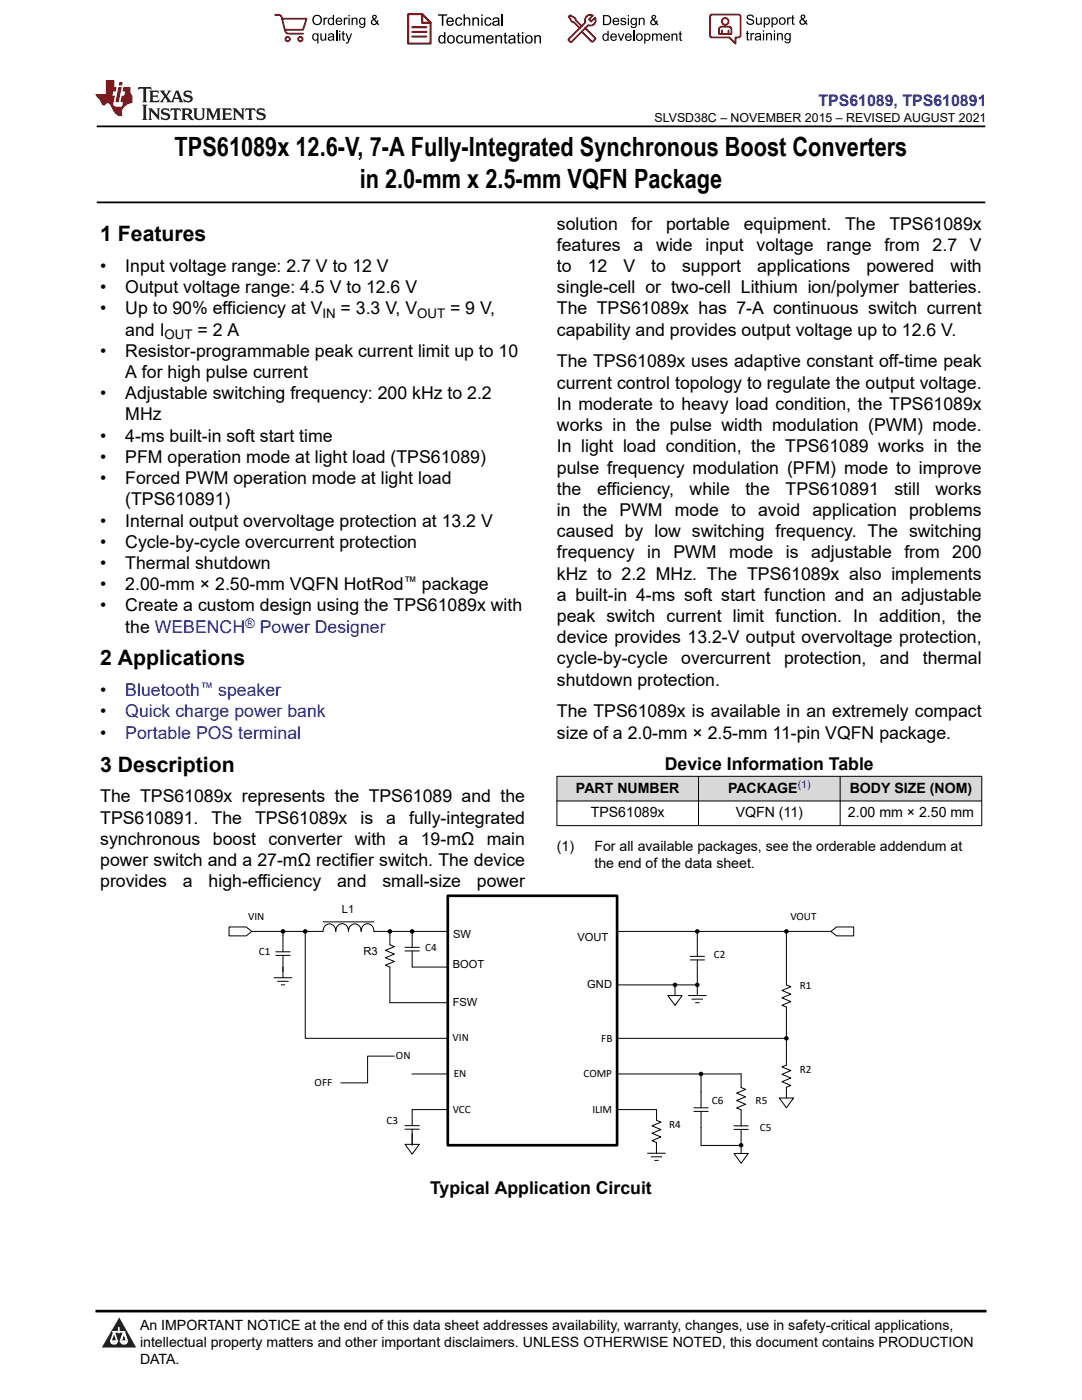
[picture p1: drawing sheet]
<svg xmlns="http://www.w3.org/2000/svg" width="216mm" height="279mm" viewBox="0 0 216 279" stroke-linecap="round" stroke-linejoin="round" font-family="sans-serif">
<path d="M19.3 25.2h177.3M19.3 40.4h177.3" fill="none" stroke="#000" stroke-width=".35"/>
<g fill="#d8d8d8">
<path d="M111.1 154.9h84.8v5h-84.8z" fill-rule="evenodd"/>
<path d="M111.2 155h28.1v4.8h-28.1z" fill-rule="evenodd"/>
<path d="M139.4 155h28.2v4.8h-28.2z" fill-rule="evenodd"/>
<path d="M167.7 155h28.1v4.8h-28.1z" fill-rule="evenodd"/>
</g>
<g fill="none" stroke="#000" stroke-width=".2">
<path d="M111.1 154.9h84.9M111.1 159.9h84.9M111.1 154.9v9.9M139.4 154.9v9.9M167.6 154.9v9.9M195.9 154.9v9.9M111.1 164.8h84.9M45.7 185h3.4l1.1 .9-1.1 .9h-3.4zM50.2 185.9h14.3a1.29 1.29 0 0 1 1.2-1.5 1.29 1.29 0 0 1 1.3 1.5 1.29 1.29 0 0 1 1.3-1.6 1.29 1.29 0 0 1 1.2 1.6 1.29 1.29 0 0 1 1.3-1.5 1.29 1.29 0 0 1 1.3 1.5 1.29 1.29 0 0 1 1.2-1.6 1.29 1.29 0 0 1 1.3 1.6h14.8M54.7 195.1h3.5M55 190.7h2.9M55 190h2.9"/>
<path d="M55.4 195.8h2.1M56.1 196.6h.7M56.2 185.6h.5l.1 .3-.1 .2h-.5l-.1-.2zM56.5 185.9v4.1M56.5 190.7v4.4M60.7 185.6h.4l.2 .3-.2 .2h-.4l-.1-.2zM60.9 185.9v21.3h28.5M64.5 184h10.1M77.6 185.6h.4l.1 .3-.1 .2h-.4l-.2-.2zM77.8 185.9v2.7l.9 .3-1.8 .8 1.8 .7-1.8 .7 1.8 .8-1.8 .7 .9 .4v7.1h11.6M80.8 189.1h2.9M80.8 189.8h2.9"/>
<path d="M82 185.6h.5l.1 .3-.1 .2h-.5l-.1-.2zM82.2 185.8v3.3M82.2 189.8v3.2h7.2M123.1 185.9h42.7M123.2 196.6h15.9M133.3 198.7h2.8l-1.4 1.9zM134.5 196.3h.4l.1 .3-.1 .2h-.4l-.2-.2zM134.7 196.6v2.1M137.4 198.7h3.5M137.7 191.6h2.9M137.7 190.9h2.9M138.1 199.4h2.1"/>
<path d="M138.9 185.6h.5l.1 .3-.1 .2h-.5l-.1-.2zM138.9 196.3h.5l.1 .3-.1 .2h-.5l-.1-.2zM139.1 191.6v7.1M139.1 185.9v5M156.7 185.6h.5l.1 .3-.1 .2h-.5l-.1-.2zM156.9 185.9v10.7l.9 .3-1.8 .8 1.8 .7-1.8 .7 1.8 .8-1.8 .7 .9 .4v11.6l-.9 .3 1.8 .8-1.8 .7 1.8 .7-1.8 .8 1.8 .7-.9 .4v2.1M165.8 185.9l1.1-.9h3.4v1.8h-3.4zM78.7 210.8h-5.3v5.3h-5.4M82.2 214.3h7.2M123.1 214.3h24.8M123.1 207.2h33.8M138.8 200.1h.7"/>
<path d="M139.6 214.1h.5l.1 .2-.1 .3h-.5l-.1-.3zM139.9 214.3v6.8M147.9 214.3v2.7l.9 .4-1.8 .8 1.8 .7-1.8 .7 1.8 .8-1.8 .7 .9 .4v3.2M155.5 219.1h2.8l-1.4 2zM156.7 207h.5l.1 .2-.1 .3h-.5l-.1-.3zM80.8 228.4h2.9l-1.5 1.9zM80.8 225.4h2.9M80.8 224.6h2.9M82.2 225.4v3.2M89.4 221.4h-7.2v3.2M123.1 221.4h7.9v2.1M129.2 230.2h3.6"/>
<path d="M129.9 230.9h2.2M130.6 231.6h.7M131 223.6l.9 .3-1.8 .8 1.8 .7-1.8 .8 1.8 .7-1.8 .8 .9 .3v2.2M138.5 221.8h2.8M138.5 221.1h2.8M139.9 221.8v6.8M139.9 228.6h8M146.5 230.2h2.8l-1.4 2zM146.5 225.4h2.8M146.5 224.7h2.8M147.6 228.3h.5l.1 .3-.1 .2h-.5l-.1-.2zM147.9 225.4v4.8"/>
</g>
<path d="M89.4 178.8h33.7v49.8h-33.7z" fill="none" stroke="#000" stroke-width=".53"/>
<g fill="#000">
<path d="M56.2 185.6h.5l.1 .3-.1 .2h-.5l-.1-.2z" fill-rule="evenodd"/>
<path d="M60.7 185.6h.4l.2 .3-.2 .2h-.4l-.1-.2z" fill-rule="evenodd"/>
<path d="M77.6 185.6h.4l.1 .3-.1 .2h-.4l-.2-.2z" fill-rule="evenodd"/>
<path d="M82 185.6h.5l.1 .3-.1 .2h-.5l-.1-.2z" fill-rule="evenodd"/>
<path d="M134.5 196.3h.4l.1 .3-.1 .2h-.4l-.2-.2z" fill-rule="evenodd"/>
<path d="M138.9 185.6h.5l.1 .3-.1 .2h-.5l-.1-.2z" fill-rule="evenodd"/>
<path d="M138.9 196.3h.5l.1 .3-.1 .2h-.5l-.1-.2z" fill-rule="evenodd"/>
<path d="M156.7 185.6h.5l.1 .3-.1 .2h-.5l-.1-.2z" fill-rule="evenodd"/>
<path d="M139.6 214.1h.5l.1 .2-.1 .3h-.5l-.1-.3z" fill-rule="evenodd"/>
<path d="M156.7 207h.5l.1 .2-.1 .3h-.5l-.1-.3z" fill-rule="evenodd"/>
<path d="M147.6 228.3h.5l.1 .3-.1 .2h-.5l-.1-.2z" fill-rule="evenodd"/>
</g>
<path d="M0 0h215.9v23.8h-215.9z" fill-rule="evenodd" fill="#fff"/>
<path d="M27.7 17.4l-.2 .6 .5-.3h.6v.1v2.2l-.2 .4h1l-.2-.4v-2.2v-.1h.5l.5 .3-.1-.6zM29.8 18.1l.2 .4v1.5l-.2 .4h1.9l.1-.6a1.08 1.08 0 0 1-1.3 .2v-.7h.6l.4 .2v-.6l-.4 .2h-.6v-.6l.2-.1a1 1 0 0 1 1 .2l-.1-.5zM31.8 18.1l1 1.1-1 1.2h.9l-.2-.2 .4-.7 .5 .7-.2 .2h1.6l-.2-.2 .1-.4h1l.1 .4-.1 .2h.9l-.2-.3-.8-2h-.5l-1 2.2-.8-1.1 .9-1.1h-.8l.2 .2-.5 .7-.3-.7 .1-.2zM35.2 18.5l.4 1h-.8zM36.8 18.2a.65 .65 0 0 0-.2 .7 .65 .65 0 0 0 .6 .5l.7 .2 .1 .2a.79 .79 0 0 1-.7 .4 .79 .79 0 0 1-.7-.5l.1 .7 .2-.1a.93 .93 0 0 0 1.1 .1 .93 .93 0 0 0 .4-1 1.46 1.46 0 0 0-1.2-.6l-.1-.3a1.09 1.09 0 0 1 1.2 .2l-.2-.6-.1 .1-.6-.2zM28.4 20.9l.2 .4v2.3l-.2 .3h1l-.2-.3v-2.3l.2-.4zM29.6 21.6l.2 .4v1.6l-.2 .3h.8l-.3-.3v-1.4l1.7 1.8v-2l.2-.4h-.8l.2 .2 .1 1.1-1.2-1.3zM32.3 21.8a.65 .65 0 0 0-.2 .7 .65 .65 0 0 0 .7 .4l.6 .2 .1 .2a.79 .79 0 0 1-.7 .4 .79 .79 0 0 1-.7-.5l.1 .7 .2-.1a.93 .93 0 0 0 1.1 .1 .93 .93 0 0 0 .4-.9 1.46 1.46 0 0 0-1.2-.6l-.1-.4a1.09 1.09 0 0 1 1.2 .2l-.2-.6-.1 .1-.6-.1zM34.1 21.6l-.1 .7a.63 .63 0 0 1 .7-.4l.1 1.7-.3 .3h1l-.2-.3v-1.7a.66 .66 0 0 1 .8 .4l-.1-.7zM36.2 21.6l.2 .4v1.6l-.2 .3h.9l-.2-.2v-.7h.5l.1 .2a.79 .79 0 0 0 1.2 .6l-1-.9a.61 .61 0 0 0 .6-.6 .61 .61 0 0 0-.5-.6zM36.9 21.9h.2a.47 .47 0 0 1 .5 .1 .47 .47 0 0 1 .1 .5l-.2 .2h-.6zM38.5 21.6l.2 .2a2.27 2.27 0 0 0 .4 2 1.04 1.04 0 0 0 1.7-.7v-1.3l.2-.2h-.8l.2 .4v1.1a.6 .6 0 0 1-.6 .6 .6 .6 0 0 1-.6-.6v-1.1l.3-.4zM41.1 21.6l.2 .4v1.6l-.2 .3h.7l-.2-.3v-1.5l.9 1.9 .8-1.9v1.5l-.2 .3h1l-.3-.3v-1.6l.3-.4h-.8l-.7 1.5-.7-1.5zM44.3 21.6l.2 .4v1.6l-.2 .3h1.9l.1-.5a1.09 1.09 0 0 1-1.3 .1v-.6h.6l.4 .1v-.6l-.4 .2h-.6v-.6l.2-.1a1.01 1.01 0 0 1 1 .3l-.1-.6zM46.4 21.6l.3 .4v1.6l-.3 .3h.8l-.2-.3v-1.4l1.6 1.8v-2l.2-.4h-.7l.2 .2v1.1l-1.2-1.3zM49 21.6l-.1 .7a.63 .63 0 0 1 .8-.4v1.7l-.3 .3h1l-.2-.3v-1.7a.66 .66 0 0 1 .8 .4l-.1-.7zM51.4 21.8a.65 .65 0 0 0-.2 .7 .65 .65 0 0 0 .6 .4l.6 .2 .2 .2a.79 .79 0 0 1-.8 .4 .79 .79 0 0 1-.6-.5l.1 .7 .2-.1a.93 .93 0 0 0 1 .1 .93 .93 0 0 0 .5-.9 1.46 1.46 0 0 0-1.3-.6l-.1-.4a1.09 1.09 0 0 1 1.3 .2l-.2-.6-.2 .1-.5-.1z" fill="#231f20"/>
<path d="M21.1 16v2.8h-2.1l.1 .3 .9 1a.95 .95 0 0 0 .9 .9 .59 .59 0 0 1 .6-.4 .59 .59 0 0 1 .5 .4l.4 .8a1.59 1.59 0 0 0 2.1 1.3 1.61 1.61 0 0 1 1-2.2l1-.4-.1-1.5a1.59 1.59 0 0 1-.4-1.6h-1.4l-.2 .9h.5l-.1 .8h-.5l-.2 1v.2l.4 .1-.2 .9h-.6a.73 .73 0 0 1-1.1-.7l.3-1.5h-.5l.2-.8h.5l.2-.9h-.5v-1.4zM23.6 17.4l-.6 3h.7l.6-3zM23.8 16.4l-.1 .7h.7l.1-.7z" fill="#ed1c24"/>
<g fill="#000">
<path d="M62.3 4a1 1 0 0 1 2 0 1 1 0 0 1-2 0zM62.8 3.4a.78 .78 0 0 0-.1 1.1 .78 .78 0 0 0 1.1 .1 .78 .78 0 0 0 .1-1.1 .78 .78 0 0 0-1.1-.1z" fill-rule="evenodd"/>
<path d="M62.5 6.8l.4-.2 .4 .3v-.2h.2v2h-.2v-.7a.68 .68 0 0 1-.9-.1 .68 .68 0 0 1 0-.9zM62.6 7a.51 .51 0 0 0-.1 .6 .51 .51 0 0 0 .7 .2 .51 .51 0 0 0 .1-.7 .51 .51 0 0 0-.7-.1z" fill-rule="evenodd"/>
<path d="M64.5 3.5h.3v.3l.1-.3h.3l.1 .1-.1 .2a.32 .32 0 0 0-.3 0 .32 .32 0 0 0-.1 .4v.8h-.3z" fill-rule="evenodd"/>
<path d="M63.9 6.7h.3v.8a.36 .36 0 0 0 .3 .4 .36 .36 0 0 0 .4-.5v-.7h.2v1.4h-.2v-.2a.51 .51 0 0 1-.6 .2 .51 .51 0 0 1-.4-.5z" fill-rule="evenodd"/>
<path d="M65.6 3.7l.4-.2 .4 .2v-.7h.3v2h-.3v-.2a.7 .7 0 0 1-1-.1 .7 .7 0 0 1 .2-1zM65.8 3.8a.51 .51 0 0 0-.1 .7 .51 .51 0 0 0 .6 .2 .51 .51 0 0 0 .1-.7 .51 .51 0 0 0-.6-.2z" fill-rule="evenodd"/>
<path d="M65.6 6.8a.66 .66 0 0 1 .8-.1 .66 .66 0 0 1 .3 .8v.6h-.2l-.1-.2a.52 .52 0 0 1-.7 .2 .52 .52 0 0 1-.2-.6l.3-.2a.42 .42 0 0 0 .6-.3l-.3-.2-.3 .1-.1 .2h-.3zM65.7 7.6a.35 .35 0 0 0 .3 .4 .35 .35 0 0 0 .4-.4v-.2z" fill-rule="evenodd"/>
<path d="M67.7 6.1h.2v.3h-.2zM67.7 6.7h.2v1.4h-.2z" fill-rule="evenodd"/>
<path d="M67.1 3.7a.68 .68 0 0 1 .9-.1 .68 .68 0 0 1 .3 .7h-1.1a.42 .42 0 0 0 .3 .5 .42 .42 0 0 0 .5-.3h.3a.73 .73 0 0 1-1.1 .4 .73 .73 0 0 1-.1-1.2zM67.4 3.8l-.2 .3h.8l-.2-.4z" fill-rule="evenodd"/>
<path d="M68.6 3.5h.2v.3l.2-.3h.3l.1 .1-.1 .2a.32 .32 0 0 0-.4 0 .32 .32 0 0 0-.1 .4v.8h-.2z" fill-rule="evenodd"/>
<path d="M68.3 6.3l.3-.1v.5h.2v.1h-.2v.9l.3 .4a.36 .36 0 0 1-.4 0 .36 .36 0 0 1-.2-.4v-.9h-.1v-.1h.1z" fill-rule="evenodd"/>
<path d="M68.9 6.7h.3l.4 1.1 .4-1.1h.3l-.6 1.4a.51 .51 0 0 1-.6 .6l-.1-.3h.3l.2-.3z" fill-rule="evenodd"/>
<path d="M69.5 3h.3v.3h-.3zM69.5 3.5h.3v1.5h-.3z" fill-rule="evenodd"/>
<path d="M70.2 3.5h.2v.2a.52 .52 0 0 1 .6-.2 .52 .52 0 0 1 .3 .6v.9h-.2v-.9a.34 .34 0 0 0-.3-.4 .34 .34 0 0 0-.4 .3v1h-.2z" fill-rule="evenodd"/>
<path d="M71.8 3.7l.4-.2 .5 .2v-.2h.2v1.3a.64 .64 0 0 1-.5 .8 .64 .64 0 0 1-.7-.5h.2a.41 .41 0 0 0 .5 .2 .41 .41 0 0 0 .2-.5 .69 .69 0 0 1-.9-.1 .69 .69 0 0 1 .1-1zM72 3.8a.5 .5 0 0 0-.1 .7 .5 .5 0 0 0 .7 .1 .5 .5 0 0 0 .1-.6 .5 .5 0 0 0-.7-.2z" fill-rule="evenodd"/>
<path d="M74.4 3.1a.47 .47 0 0 1 .7 .1 .47 .47 0 0 1-.3 .7l.4 .4 .1-.3 .2 .1-.1 .4 .3 .3-.2 .2-.3-.3a.63 .63 0 0 1-1 .1 .63 .63 0 0 1 .3-1l-.3-.4zM74.5 3.4a.27 .27 0 0 0 .5 0 .27 .27 0 0 0-.5 0zM74.4 4.1a.4 .4 0 0 0 0 .6 .4 .4 0 0 0 .6-.1l-.4-.6z" fill-rule="evenodd"/>
<path d="M87.4 2.9h1.8v.2h-.7v2h-.3v-2h-.8z" fill-rule="evenodd"/>
<path d="M87.6 7.2l.5-.2 .5 .2v-.8h.3v2.3h-.3v-.2a.76 .76 0 0 1-1-.1 .76 .76 0 0 1-.1-1zM87.9 7.4a.58 .58 0 0 0-.2 .7 .58 .58 0 0 0 .8 .2 .58 .58 0 0 0 .1-.7 .58 .58 0 0 0-.7-.2z" fill-rule="evenodd"/>
<path d="M89.5 7.2a.81 .81 0 0 1 1.1 .1 .81 .81 0 0 1-.2 1.2 .81 .81 0 0 1-1.1-.2l-.1-.7zM89.6 7.4a.57 .57 0 0 0 0 .8 .57 .57 0 0 0 .8 0 .57 .57 0 0 0 0-.7 .57 .57 0 0 0-.8-.1z" fill-rule="evenodd"/>
<path d="M89.3 3.7a.77 .77 0 0 1 .9-.2 .77 .77 0 0 1 .4 .9h-1.3a.48 .48 0 0 0 .4 .5 .48 .48 0 0 0 .6-.3h.3a.83 .83 0 0 1-1.3 .4 .83 .83 0 0 1 0-1.3zM89.5 3.8l-.2 .4h1l-.3-.5z" fill-rule="evenodd"/>
<path d="M91 3.7a.7 .7 0 0 1 1.2 .3h-.2a.45 .45 0 0 0-.6-.3 .45 .45 0 0 0-.3 .6 .45 .45 0 0 0 .3 .6 .45 .45 0 0 0 .6-.4l.3 .1a.76 .76 0 0 1-1.1 .5 .76 .76 0 0 1-.3-1.1z" fill-rule="evenodd"/>
<path d="M91.2 7.2a.7 .7 0 0 1 1.2 .3l-.3 .1a.45 .45 0 0 0-.5-.4 .45 .45 0 0 0-.3 .7 .45 .45 0 0 0 .3 .6 .45 .45 0 0 0 .6-.4h.2a.76 .76 0 0 1-1 .5 .76 .76 0 0 1-.4-1.1z" fill-rule="evenodd"/>
<path d="M92.5 2.9h.3v.8a.59 .59 0 0 1 .7-.2 .59 .59 0 0 1 .3 .6v1h-.2v-1a.4 .4 0 0 0-.5-.4 .4 .4 0 0 0-.3 .5v.9h-.3z" fill-rule="evenodd"/>
<path d="M92.7 7h.2v.9a.41 .41 0 0 0 .5 .6 .41 .41 0 0 0 .3-.6v-.9h.3v1.7h-.3v-.3a.58 .58 0 0 1-.7 .3 .58 .58 0 0 1-.3-.7z" fill-rule="evenodd"/>
<path d="M94.3 3.5h.2v.2a.59 .59 0 0 1 .7-.2 .59 .59 0 0 1 .4 .6v1h-.3v-1a.41 .41 0 0 0-.4-.4 .41 .41 0 0 0-.4 .5v.9h-.2z" fill-rule="evenodd"/>
<path d="M94.4 7h.3v.3a.56 .56 0 0 1 1 0 .54 .54 0 0 1 .6-.3 .54 .54 0 0 1 .4 .5v1.2h-.3v-1.1a.34 .34 0 0 0-.3-.4 .34 .34 0 0 0-.4 .3v1.2h-.3v-1.1a.38 .38 0 0 0-.5-.3 .38 .38 0 0 0-.2 .5v.9h-.3z" fill-rule="evenodd"/>
<path d="M96 2.9h.3v.3h-.3zM96 3.5h.3v1.6h-.3z" fill-rule="evenodd"/>
<path d="M96.8 3.7a.7 .7 0 0 1 1.3 .3h-.3a.45 .45 0 0 0-.6-.3 .45 .45 0 0 0-.3 .6 .45 .45 0 0 0 .3 .6 .45 .45 0 0 0 .6-.4l.3 .1a.76 .76 0 0 1-1.1 .5 .76 .76 0 0 1-.3-1.1z" fill-rule="evenodd"/>
<path d="M97.2 7.2a.77 .77 0 0 1 .9-.1 .77 .77 0 0 1 .4 .8h-1.2a.48 .48 0 0 0 .3 .6 .48 .48 0 0 0 .6-.4l.3 .1a.83 .83 0 0 1-1.3 .3 .83 .83 0 0 1 0-1.3zM97.4 7.4l-.1 .3h.9l-.2-.4z" fill-rule="evenodd"/>
<path d="M98.8 7h.3v.3a.59 .59 0 0 1 .7-.3 .59 .59 0 0 1 .4 .7v1h-.3v-1a.41 .41 0 0 0-.5-.5 .41 .41 0 0 0-.3 .6v.9h-.3z" fill-rule="evenodd"/>
<path d="M98.4 3.7a.74 .74 0 0 1 1-.2 .74 .74 0 0 1 .3 .9v.7h-.3v-.2a.59 .59 0 0 1-.8 .3 .59 .59 0 0 1-.3-.8l1.1-.3a.42 .42 0 0 0-.4-.4 .42 .42 0 0 0-.5 .3h-.2zM98.6 4.5a.36 .36 0 0 0 .2 .5 .36 .36 0 0 0 .5-.2l.1-.5z" fill-rule="evenodd"/>
<path d="M100.7 6.6l.2-.1v.5h.3v.2h-.3v1l.1 .2h.2l.1 .3a.41 .41 0 0 1-.5-.1 .41 .41 0 0 1-.1-.4v-1h-.2v-.2h.2z" fill-rule="evenodd"/>
<path d="M101.6 7.2a.74 .74 0 0 1 .9-.2 .74 .74 0 0 1 .3 1l.1 .7h-.3v-.2a.59 .59 0 0 1-.8 .2 .59 .59 0 0 1-.3-.8l1-.3a.42 .42 0 0 0-.3-.4 .42 .42 0 0 0-.5 .3h-.3zM101.8 8.1a.36 .36 0 0 0 .1 .5 .36 .36 0 0 0 .5-.3l.2-.4z" fill-rule="evenodd"/>
<path d="M103.3 6.6l.3-.1v.5h.3v.2h-.3v1l.1 .2h.2v.3a.41 .41 0 0 1-.5-.1 .41 .41 0 0 1-.1-.4v-1h-.2v-.2h.2z" fill-rule="evenodd"/>
<path d="M104.1 6.4h.3v.3h-.3zM104.1 7h.3v1.7h-.3z" fill-rule="evenodd"/>
<path d="M105 7.2a.81 .81 0 0 1 1.1 .1 .81 .81 0 0 1-.1 1.2 .81 .81 0 0 1-1.2-.2v-.7zM105.2 7.4a.57 .57 0 0 0-.1 .8 .57 .57 0 0 0 .8 0 .57 .57 0 0 0 0-.7 .57 .57 0 0 0-.7-.1z" fill-rule="evenodd"/>
<path d="M106.6 7h.3v.3a.59 .59 0 0 1 .7-.3 .59 .59 0 0 1 .4 .7v1h-.3v-1a.41 .41 0 0 0-.5-.5 .41 .41 0 0 0-.3 .6v.9h-.3z" fill-rule="evenodd"/>
<path d="M120.3 3h.7a1 1 0 0 1 1 1 1 1 0 0 1-1 1h-.7zM120.6 3.2v1.6h.4a.77 .77 0 0 0 .7-.8 .77 .77 0 0 0-.7-.8z" fill-rule="evenodd"/>
<path d="M120.4 6.9l.4-.2 .4 .2v-.8h.3v2h-.3v-.1a.7 .7 0 0 1-.9-.2 .7 .7 0 0 1 .1-.9zM120.6 7a.51 .51 0 0 0-.1 .7 .51 .51 0 0 0 .6 .1 .51 .51 0 0 0 .1-.6 .51 .51 0 0 0-.6-.2z" fill-rule="evenodd"/>
<path d="M122 6.9a.68 .68 0 0 1 .8-.2 .68 .68 0 0 1 .3 .8h-1.1a.42 .42 0 0 0 .3 .5 .42 .42 0 0 0 .5-.3h.3a.73 .73 0 0 1-1.1 .3 .73 .73 0 0 1 0-1.1zM122.2 7l-.2 .3h.8l-.2-.4z" fill-rule="evenodd"/>
<path d="M122.4 3.7a.68 .68 0 0 1 .8-.1 .68 .68 0 0 1 .4 .8h-1.1a.42 .42 0 0 0 .3 .4 .42 .42 0 0 0 .5-.3l.3 .1a.73 .73 0 0 1-1.2 .3 .73 .73 0 0 1 0-1.2zM122.6 3.8l-.1 .3h.8l-.2-.3z" fill-rule="evenodd"/>
<path d="M123.9 3.7l.1-.1a.62 .62 0 0 1 .9 .3l-.2 .1a.29 .29 0 0 0-.3-.3 .29 .29 0 0 0-.3 .3l.1 .1a.58 .58 0 0 1 .6 .1 .58 .58 0 0 1 .1 .6 .67 .67 0 0 1-1.1-.2l.2-.1a.33 .33 0 0 0 .4 .4 .33 .33 0 0 0 .3-.4 .71 .71 0 0 1-.9-.6z" fill-rule="evenodd"/>
<path d="M123.3 6.7h.2l.4 1.2 .4-1.2h.3l-.6 1.4h-.2z" fill-rule="evenodd"/>
<path d="M125.3 3h.2v.3h-.2zM125.3 3.6h.2v1.4h-.2z" fill-rule="evenodd"/>
<path d="M124.9 6.9a.68 .68 0 0 1 .8-.2 .68 .68 0 0 1 .4 .8h-1.1a.42 .42 0 0 0 .3 .5 .42 .42 0 0 0 .5-.3h.3a.73 .73 0 0 1-1.2 .3 .73 .73 0 0 1 0-1.1zM125.1 7l-.1 .3h.8l-.2-.4z" fill-rule="evenodd"/>
<path d="M126 3.7l.4-.2 .4 .2v-.1h.3v1.2a.64 .64 0 0 1-.5 .8 .64 .64 0 0 1-.8-.5l.3 .1a.41 .41 0 0 0 .5 .2 .41 .41 0 0 0 .2-.6 .69 .69 0 0 1-.9-.1 .69 .69 0 0 1 .1-1zM126.2 3.9a.5 .5 0 0 0-.1 .6 .5 .5 0 0 0 .6 .2 .5 .5 0 0 0 .2-.7 .5 .5 0 0 0-.7-.1z" fill-rule="evenodd"/>
<path d="M126.9 7.4a.73 .73 0 0 1 1.4 0 .73 .73 0 0 1-1.4 0zM127.3 7a.5 .5 0 0 0-.1 .7 .5 .5 0 0 0 .7 0 .5 .5 0 0 0 0-.6 .5 .5 0 0 0-.6-.1z" fill-rule="evenodd"/>
<path d="M127.5 3.6h.2v.2a.52 .52 0 0 1 .6-.3 .52 .52 0 0 1 .3 .6v.9h-.2v-.9a.34 .34 0 0 0-.3-.4 .34 .34 0 0 0-.4 .3v1h-.2z" fill-rule="evenodd"/>
<path d="M128.5 6.7h.3v.2a.67 .67 0 0 1 .9 0 .67 .67 0 0 1 0 .9 .55 .55 0 0 1-.9 .2v.7h-.3zM128.9 7a.5 .5 0 0 0-.1 .7 .5 .5 0 0 0 .6 .1 .5 .5 0 0 0 .2-.6 .5 .5 0 0 0-.7-.2z" fill-rule="evenodd"/>
<path d="M130.1 6.7h.2v.2a.49 .49 0 0 1 .9 0l.4-.2a.42 .42 0 0 1 .5 .4v1h-.3v-.9a.3 .3 0 0 0-.2-.3 .3 .3 0 0 0-.4 .2v1h-.2v-.9a.33 .33 0 0 0-.5-.3 .33 .33 0 0 0-.2 .5v.7h-.2z" fill-rule="evenodd"/>
<path d="M130.1 3.1a.47 .47 0 0 1 .8 .1 .47 .47 0 0 1-.3 .7l.3 .4 .1-.2h.3l-.2 .5 .3 .3-.2 .2-.3-.3a.63 .63 0 0 1-1 .1 .63 .63 0 0 1 .3-1l-.2-.5zM130.2 3.5a.27 .27 0 0 0 .5 0 .27 .27 0 0 0-.5 0zM130.2 4.1a.4 .4 0 0 0 0 .7 .4 .4 0 0 0 .6-.2l-.5-.6z" fill-rule="evenodd"/>
<path d="M132.5 6.9a.68 .68 0 0 1 .9-.2 .68 .68 0 0 1 .3 .8h-1.1a.42 .42 0 0 0 .3 .5 .42 .42 0 0 0 .5-.3h.3a.73 .73 0 0 1-1.1 .3 .73 .73 0 0 1-.1-1.1zM132.7 7l-.1 .3h.8l-.2-.4z" fill-rule="evenodd"/>
<path d="M134 6.7h.2v.2a.52 .52 0 0 1 .6-.2 .52 .52 0 0 1 .4 .6v.8h-.3v-.8a.34 .34 0 0 0-.2-.4 .34 .34 0 0 0-.4 .2l-.1 1h-.2z" fill-rule="evenodd"/>
<path d="M135.6 6.3l.2-.1v.5h.3v.2h-.3v.8l.3 .4a.36 .36 0 0 1-.4 0 .36 .36 0 0 1-.1-.4v-.8h-.2v-.2h.2z" fill-rule="evenodd"/>
<path d="M149.2 3a.8 .8 0 0 1 1.2 .5h-.2a.44 .44 0 0 0-.5-.4 .44 .44 0 0 0-.4 .5l.2 .1a.9 .9 0 0 1 1 .8 .84 .84 0 0 1-.9 .5 .84 .84 0 0 1-.7-.7h.3a.52 .52 0 0 0 .5 .5 .52 .52 0 0 0 .5-.6l-.2-.1a.85 .85 0 0 1-1-.8z" fill-rule="evenodd"/>
<path d="M149 6.3l.3-.2v.5h.2v.2h-.2v.9l.2 .4a.36 .36 0 0 1-.4-.1 .36 .36 0 0 1-.1-.4v-.8h-.2v-.2h.2z" fill-rule="evenodd"/>
<path d="M149.7 6.6h.3v.2l.1-.2h.3l.1 .1-.1 .2a.32 .32 0 0 0-.3 0 .32 .32 0 0 0-.1 .4v.8h-.3z" fill-rule="evenodd"/>
<path d="M150.7 6.8a.66 .66 0 0 1 .9-.2 .66 .66 0 0 1 .3 .9v.6h-.2l-.1-.2a.52 .52 0 0 1-.7 .2 .52 .52 0 0 1-.2-.7l.2-.1a.42 .42 0 0 0 .7-.3l-.3-.2h-.3l-.1 .3-.3-.1zM150.9 7.5a.35 .35 0 0 0 .3 .5 .35 .35 0 0 0 .4-.4v-.3z" fill-rule="evenodd"/>
<path d="M150.8 3.5h.3v.8a.36 .36 0 0 0 .3 .5 .36 .36 0 0 0 .4-.5v-.8h.2v1.4h-.2v-.2a.51 .51 0 0 1-.6 .3 .51 .51 0 0 1-.4-.6z" fill-rule="evenodd"/>
<path d="M152.2 6.1h.3v.2h-.3zM152.2 6.6h.3v1.5h-.3z" fill-rule="evenodd"/>
<path d="M152.4 3.5h.2v.2a.67 .67 0 0 1 .9 0 .67 .67 0 0 1 .1 .9 .55 .55 0 0 1-1 .2v.7h-.2zM152.7 3.8a.5 .5 0 0 0-.1 .7 .5 .5 0 0 0 .7 .1 .5 .5 0 0 0 .1-.6 .5 .5 0 0 0-.7-.2z" fill-rule="evenodd"/>
<path d="M152.9 6.6h.2v.2a.52 .52 0 0 1 .6-.2 .52 .52 0 0 1 .3 .6v.9h-.2v-.9a.34 .34 0 0 0-.3-.4 .34 .34 0 0 0-.4 .2v1.1h-.2z" fill-rule="evenodd"/>
<path d="M153.9 3.5h.3v.2a.67 .67 0 0 1 .9 0 .67 .67 0 0 1 0 .9 .55 .55 0 0 1-.9 .2v.7h-.3zM154.3 3.8a.5 .5 0 0 0-.1 .7 .5 .5 0 0 0 .6 .1 .5 .5 0 0 0 .2-.6 .5 .5 0 0 0-.7-.2z" fill-rule="evenodd"/>
<path d="M154.4 6.1h.3v.2h-.3zM154.4 6.6h.3v1.5h-.3z" fill-rule="evenodd"/>
<path d="M155 6.6h.3v.2a.52 .52 0 0 1 .6-.2 .52 .52 0 0 1 .3 .6v.9h-.2v-.9a.34 .34 0 0 0-.3-.4 .34 .34 0 0 0-.4 .2v1.1h-.3z" fill-rule="evenodd"/>
<path d="M155.4 4.2a.75 .75 0 0 1 1.5 0 .75 .75 0 0 1-1.5 0zM155.8 3.8a.5 .5 0 0 0-.1 .7 .5 .5 0 0 0 .8 0 .5 .5 0 0 0 0-.7 .5 .5 0 0 0-.7 0z" fill-rule="evenodd"/>
<path d="M156.7 6.8l.4-.2 .5 .2v-.2h.2v1.3a.64 .64 0 0 1-.5 .7 .64 .64 0 0 1-.8-.4h.3a.41 .41 0 0 0 .5 .2 .41 .41 0 0 0 .2-.5 .69 .69 0 0 1-.9-.1 .69 .69 0 0 1 .1-1zM156.9 6.9a.5 .5 0 0 0-.1 .7 .5 .5 0 0 0 .6 .1 .5 .5 0 0 0 .2-.7 .5 .5 0 0 0-.7-.1z" fill-rule="evenodd"/>
<path d="M157.1 3.5h.2v.2l.1-.2h.3h.2l-.1 .3a.32 .32 0 0 0-.4 0 .32 .32 0 0 0-.1 .4v.7h-.2z" fill-rule="evenodd"/>
<path d="M158 3.1l.3-.1v.5h.2v.2h-.2v.8l.3 .4a.36 .36 0 0 1-.4 0 .36 .36 0 0 1-.2-.4v-.8h-.1v-.2h.1z" fill-rule="evenodd"/>
<path d="M159.9 3a.47 .47 0 0 1 .7 .1 .47 .47 0 0 1-.3 .7l.4 .5 .1-.3h.2l-.1 .5 .3 .3-.2 .2-.3-.3a.63 .63 0 0 1-1 .1 .63 .63 0 0 1 .3-1l-.3-.5zM160 3.4a.27 .27 0 0 0 .5 0 .27 .27 0 0 0-.5 0zM159.9 4.1a.4 .4 0 0 0 0 .6 .4 .4 0 0 0 .6-.2l-.4-.6z" fill-rule="evenodd"/>
</g>
<path d="M67.2 6.1v2M126.5 6.1v2" fill="none" stroke="#000" stroke-width=".25"/>
<g fill="none" stroke="#de0000" stroke-width=".37">
<path d="M54.9 3h.9a1.19 1.19 0 0 1 .6 1.2l.6 2.1a.85 .85 0 0 0 1 .4h2.5M56.3 3.7h4.9l-.7 2.2h-3.6M116.1 5.2l-1.2-1.1-.1-.5-1-.6-.3 .3 .6 1 .5 .2 1.1 1.1M116.8 5.6l1.9 2v.3l-.4 .4h-.3l-1.9-2zM116.8 5.6l.6-.6a1.07 1.07 0 0 0 1.2-.2 1.07 1.07 0 0 0 .1-1.3l-.7 .8-.5-.4 .8-.8a1.07 1.07 0 0 0-1.2 .2 1.07 1.07 0 0 0-.3 1.2l-3.3 3.3v.3l.3 .3h.2l2.1-2.1M141.7 3.1l.4-.2h5.3l.3 .2 .1 3.9-.2 .4-.8 .1v1.2l-1.3-1.2h-3.4l-.4-.2zM143.5 5.6l.5-.3 1.7 .1 .2 .5v.9h-2.4zM144 6.1v.7M145.4 6.1v.7"/>
<circle cx="57.4" cy="7.8" r=".44"/>
<circle cx="59.9" cy="7.8" r=".44"/>
<circle cx="144.7" cy="4.3" r=".67"/>
</g>
<path d="M100.2 2.9v2.2" fill="none" stroke="#000" stroke-width=".28"/>
<path d="M81.4 2.8h2.8v1.7h1.7v4.2h-4.5zM82.3 6.4h2.8M82.3 5.4h2.8M82.3 7.3h2.8M84.2 2.8l1.7 1.7" fill="none" stroke="#de0000" stroke-width=".42"/>
<path d="M0 261.4h215.9v18h-215.9z" fill-rule="evenodd" fill="#fff"/>
<path d="M23.8 262.9l3.4 6h-6.9z" fill="#231f20"/>
<path d="M22.1 267.7h1.3l-.4 .5h-.3a.55 .55 0 0 1-.6-.5z" fill-rule="evenodd" fill="#fff"/>
<path d="M22.1 267.7h1.3l-.4 .5h-.3a.55 .55 0 0 1-.6-.5z" fill="none" stroke="#231f20" stroke-width=".34"/>
<path d="M22.1 267.7h1.3l-.4 .5h-.5zM22.6 265.8h.1M22.6 265.8h2.3zM23.7 265.9h.1M23.7 264.9v1zM24 267.7h.1" fill="none" stroke="#fff" stroke-width=".34"/>
<path d="M24.7 265.8l-.7 1.9z" fill="#fff"/>
<path d="M24.7 265.8l-.7 1.9z" fill="none" stroke="#fff" stroke-width=".34"/>
<path d="M24.7 265.8l.7 1.9z" fill="#fff"/>
<path d="M24.7 265.8l.7 1.9zM25.3 267.7h.1" fill="none" stroke="#fff" stroke-width=".34"/>
<path d="M22.8 265.8l-.7 1.9z" fill="#fff"/>
<path d="M22.8 265.8l-.7 1.9z" fill="none" stroke="#fff" stroke-width=".34"/>
<path d="M22.8 265.8l.6 1.9z" fill="#fff"/>
<path d="M22.8 265.8l.6 1.9z" fill="none" stroke="#fff" stroke-width=".34"/>
<path d="M24.1 267.7h1.3a.65 .65 0 0 1-.6 .5 .65 .65 0 0 1-.7-.5z" fill-rule="evenodd" fill="#fff"/>
<path d="M24.1 267.7h1.3a.65 .65 0 0 1-.6 .5 .65 .65 0 0 1-.7-.5z" fill="none" stroke="#231f20" stroke-width=".34"/>
<path d="M24 267.7h.1M24.1 267.7h1.3l-.4 .5h-.5z" fill="none" stroke="#fff" stroke-width=".34"/>
<path d="M19 261.7h177.8" fill="none" stroke="#000" stroke-width=".53"/>
<g font-size="5.3">
<text x="34.8" y="31.2">TPS61089x 12.6-V, 7-A Fully-Integrated Synchronous Boost Converters</text>
<text x="71.8" y="37.5">in 2.0-mm x 2.5-mm VQFN Package</text>
</g>
<g font-size="4.2">
<text x="20" y="48.1">1 Features</text>
<text x="20" y="132.8">2 Applications</text>
<text x="20" y="154">3 Description</text>
</g>
<g font-size="3.5">
<text x="111.1" y="45.8">solution</text>
<text x="126" y="45.8">for</text>
<text x="132.9" y="45.8">portable</text>
<text x="148.4" y="45.8">equipment.</text>
<text x="168.6" y="45.8">The</text>
<text x="177.5" y="45.8">TPS61089x</text>
<text x="111.1" y="50.1">features</text>
<text x="126.4" y="50.1">a</text>
<text x="130.9" y="50.1">wide</text>
<text x="140.8" y="50.1">input</text>
<text x="151" y="50.1">voltage</text>
<text x="164.9" y="50.1">range</text>
<text x="176.5" y="50.1">from</text>
<text x="186.1" y="50.1">2.7</text>
<text x="193.5" y="50.1">V</text>
<text x="20" y="54.3">•</text>
<text x="20" y="58.5">•</text>
<text x="25" y="54.3">Input voltage range: 2.7 V to 12 V</text>
<text x="25" y="58.5">Output voltage range: 4.5 V to 12.6 V</text>
<text x="111.1" y="54.3">to</text>
<text x="111.1" y="58.5">single-cell or two-cell Lithium ion/polymer batteries.</text>
<text x="117.3" y="54.3">12</text>
<text x="124.4" y="54.3">V</text>
<text x="130" y="54.3">to</text>
<text x="136.1" y="54.3">support</text>
<text x="151.1" y="54.3">applications</text>
<text x="172.9" y="54.3">powered</text>
<text x="189.6" y="54.3">with</text>
<text x="20" y="62.8">•</text>
<text x="25" y="62.8">Up to 90% efficiency at V</text>
<text x="68" y="62.8">= 3.3 V, V</text>
<text x="89.8" y="62.8">= 9 V,</text>
<text x="111.1" y="62.8">The TPS61089x has 7-A continuous switch current</text>
<text x="20" y="71.2">•</text>
<text x="25" y="71.2">Resistor-programmable peak current limit up to 10</text>
<text x="25" y="67">and I</text>
<text x="39.4" y="67">= 2 A</text>
<text x="111.1" y="67">capability and provides output voltage up to 12.6 V.</text>
<text x="25" y="75.5">A for high pulse current</text>
<text x="111.1" y="73.3">The TPS61089x uses adaptive constant off-time peak</text>
<text x="111.1" y="77.6">current control topology to regulate the output voltage.</text>
<text x="20" y="79.7">•</text>
<text x="25" y="79.7">Adjustable switching frequency: 200 kHz to 2.2</text>
<text x="25" y="83.9">MHz</text>
<text x="111.1" y="81.8">In moderate to heavy load condition, the TPS61089x</text>
<text x="20" y="88.2">•</text>
<text x="25" y="88.2">4-ms built-in soft start time</text>
<text x="111.1" y="86">works in the pulse width modulation (PWM) mode.</text>
<text x="20" y="92.4">•</text>
<text x="25" y="92.4">PFM operation mode at light load (TPS61089)</text>
<text x="111.1" y="94.5">pulse frequency modulation (PFM) mode to improve</text>
<text x="111.1" y="90.3">In light load condition, the TPS61089 works in the</text>
<text x="20" y="96.6">•</text>
<text x="25" y="96.6">Forced PWM operation mode at light load</text>
<text x="25" y="100.9">(TPS610891)</text>
<text x="111.1" y="98.7">the</text>
<text x="119.1" y="98.7">efficiency,</text>
<text x="137.6" y="98.7">while</text>
<text x="148.7" y="98.7">the</text>
<text x="156.7" y="98.7">TPS610891</text>
<text x="178.5" y="98.7">still</text>
<text x="186.7" y="98.7">works</text>
<text x="20" y="105.1">•</text>
<text x="25" y="105.1">Internal output overvoltage protection at 13.2 V</text>
<text x="111.1" y="103">in the PWM mode to avoid application problems</text>
<text x="111.1" y="107.2">caused by low switching frequency. The switching</text>
<text x="20" y="109.3">•</text>
<text x="20" y="113.6">•</text>
<text x="25" y="109.3">Cycle-by-cycle overcurrent protection</text>
<text x="25" y="113.6">Thermal shutdown</text>
<text x="111.1" y="111.4">frequency</text>
<text x="129.1" y="111.4">in</text>
<text x="134.4" y="111.4">PWM</text>
<text x="145.5" y="111.4">mode</text>
<text x="156.8" y="111.4">is</text>
<text x="161.9" y="111.4">adjustable</text>
<text x="180.5" y="111.4">from</text>
<text x="190" y="111.4">200</text>
<text x="20" y="117.8">•</text>
<text x="25" y="117.8">2.00-mm × 2.50-mm VQFN HotRod</text>
<text x="84.2" y="117.8">package</text>
<text x="111.1" y="115.7">kHz to 2.2 MHz. The TPS61089x also implements</text>
<text x="111.1" y="119.9">a built-in 4-ms soft start function and an adjustable</text>
<text x="20" y="122">•</text>
<text x="25" y="122">Create a custom design using the TPS61089x with</text>
<text x="111.1" y="124.1">peak switch current limit function. In addition, the</text>
<text x="25" y="126.3">the WEBENCH</text>
<text x="111.1" y="128.4">device provides 13.2-V output overvoltage protection,</text>
<text x="111.1" y="132.6">cycle-by-cycle</text>
<text x="111.1" y="136.8">shutdown protection.</text>
<text x="135.9" y="132.6">overcurrent</text>
<text x="156.4" y="132.6">protection,</text>
<text x="175.6" y="132.6">and</text>
<text x="184.1" y="132.6">thermal</text>
<text x="20" y="143.2">•</text>
<text x="20" y="139">•</text>
<text x="111.1" y="143.2">The TPS61089x is available in an extremely compact</text>
<text x="20" y="147.4">•</text>
<text x="111.1" y="147.4">size of a 2.0-mm × 2.5-mm 11-pin VQFN package.</text>
<text x="132.7" y="153.8">Device Information Table</text>
<text x="20" y="160.1">The TPS61089x represents the TPS61089 and the</text>
<text x="20" y="164.4">TPS610891.</text>
<text x="42.2" y="164.4">The</text>
<text x="50.9" y="164.4">TPS61089x</text>
<text x="71.9" y="164.4">is</text>
<text x="77.1" y="164.4">a</text>
<text x="81.6" y="164.4">fully-integrated</text>
<text x="20" y="168.6">synchronous</text>
<text x="20" y="172.8">power switch and a 27-mΩ rectifier switch. The device</text>
<text x="42.5" y="168.6">boost</text>
<text x="53.6" y="168.6">converter with</text>
<text x="79.5" y="168.6">a</text>
<text x="84" y="168.6">19-mΩ</text>
<text x="97.1" y="168.6">main</text>
<text x="20" y="177.1">provides</text>
<text x="36.5" y="177.1">a</text>
<text x="41.6" y="177.1">high-efficiency</text>
<text x="67.3" y="177.1">and</text>
<text x="76.3" y="177.1">small-size</text>
<text x="95.2" y="177.1">power</text>
<text x="85.8" y="238.3">Typical Application Circuit</text>
</g>
<g font-size="3.5" fill="#00f">
<text x="51.8" y="126.3">Power Designer</text>
<text x="25" y="143.2">Quick charge power bank</text>
<text x="25" y="139">Bluetooth</text>
<text x="43.5" y="139">speaker</text>
<text x="25" y="147.4">Portable POS terminal</text>
</g>
<text font-size="3.2" fill="#00f" x="163.3" y="21.1">TPS61089, TPS610891</text>
<g font-size="2.8">
<text x="114.9" y="158.2">PART NUMBER</text>
<text x="145.3" y="158.2">PACKAGE</text>
<text x="169.5" y="158.2">BODY SIZE (NOM)</text>
<text x="117.9" y="163.1">TPS61089x</text>
<text x="146.8" y="163.1">VQFN (11)</text>
<text x="169.2" y="163.1">2.00 mm × 2.50 mm</text>
<text x="111.1" y="169.9">(1)</text>
<text x="118.6" y="169.9">For all available packages, see the orderable addendum at</text>
<text x="118.6" y="173.3">the end of the data sheet.</text>
<text x="27.9" y="265.5">An IMPORTANT NOTICE at the end of this data sheet addresses availability, warranty, changes, use in safety-critical applications,</text>
<text x="27.9" y="268.9">intellectual property matters and other important disclaimers. UNLESS OTHERWISE NOTED, this document contains PRODUCTION</text>
<text x="27.9" y="272.3">DATA.</text>
</g>
<g font-size="2.6">
<text x="64.3" y="63.5">IN</text>
<text x="83.2" y="63.5">OUT</text>
<text x="32.8" y="67.7">OUT</text>
<text x="80.6" y="116.9">™</text>
</g>
<g font-size="2.6" fill="#00f">
<text x="48.9" y="125.4">®</text>
<text x="39.9" y="138.1">™</text>
</g>
<text font-size="2.5" x="130.6" y="24.3">SLVSD38C – NOVEMBER 2015 – REVISED AUGUST 2021</text>
<g font-size="2.2">
<text x="49.5" y="183.5">VIN</text>
<text x="68.2" y="182.2">L1</text>
<text x="157.7" y="183.5">VOUT</text>
<text x="51.7" y="190.6">C1</text>
<text x="72.5" y="190.7">R3</text>
<text x="84.8" y="189.8">C4</text>
<text x="90.4" y="187.3">SW</text>
<text x="115.2" y="187.9">VOUT</text>
<text x="142.4" y="191.3">C2</text>
<text x="90.3" y="193.2">BOOT</text>
<text x="117.2" y="197.2">GND</text>
<text x="159.6" y="197.3">R1</text>
<text x="90.3" y="200.8">FSW</text>
<text x="90.3" y="207.7">VIN</text>
<text x="120" y="207.9">FB</text>
<text x="79" y="211.4">ON</text>
<text x="90.6" y="215">EN</text>
<text x="116.4" y="215">COMP</text>
<text x="159.6" y="214.2">R2</text>
<text x="62.8" y="216.8">OFF</text>
<text x="142" y="220.3">C6</text>
<text x="150.8" y="220.3">R5</text>
<text x="77.1" y="224.3">C3</text>
<text x="90.3" y="222.1">VCC</text>
<text x="118.2" y="222.1">ILIM</text>
<text x="133.5" y="225.1">R4</text>
<text x="151.6" y="225.8">C5</text>
</g>
<text font-size="2.1" fill="#00f" x="159.2" y="157.3">(1)</text>
</svg>
